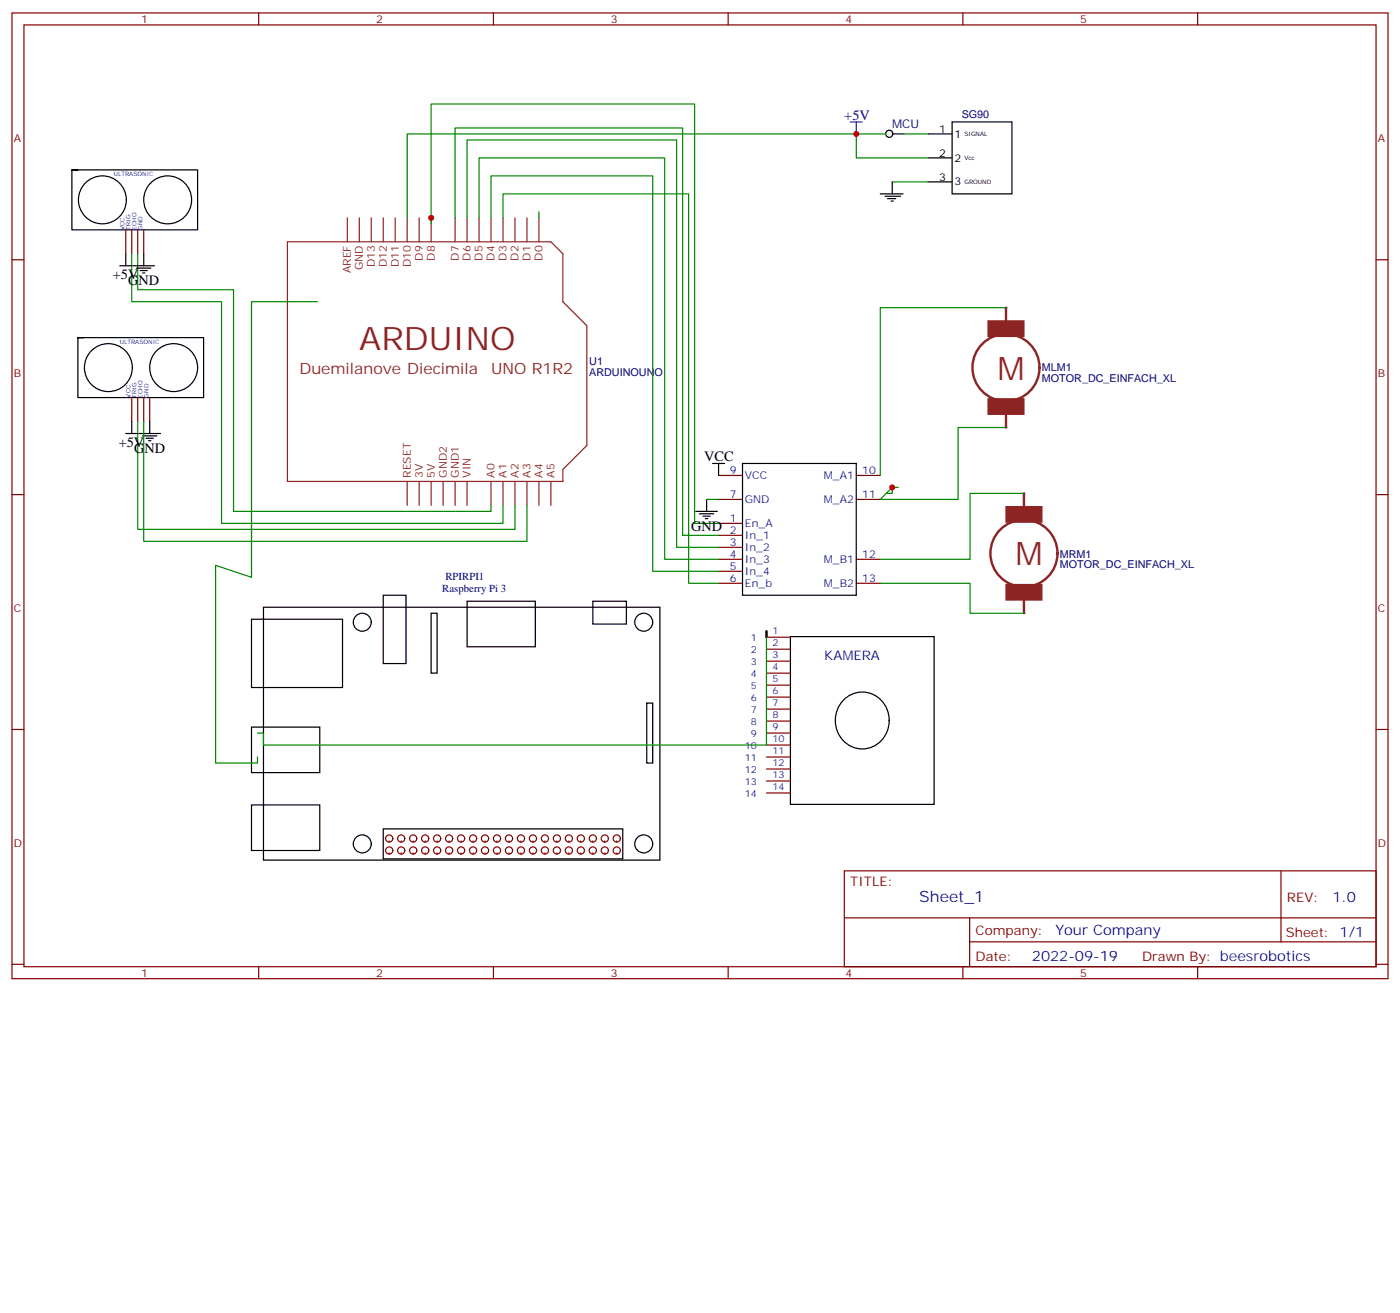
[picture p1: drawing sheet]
<svg xmlns="http://www.w3.org/2000/svg" width="412mm" height="387mm" viewBox="0 0 412 387" stroke-linecap="round" stroke-linejoin="round" font-family="sans-serif">
<g fill="none" stroke="#870000" stroke-width=".35">
<path d="M3.5 3.8h405.4v284.3h-405.4zM7.1 7.3h398.2v277.3h-398.2zM76.2 3.8v3.5M145.3 3.8v3.5M214.5 3.8v3.5M283.6 3.8v3.5M352.8 3.8v3.5M3.5 76.5h3.6M405.3 76.5h3.6M211.7 140h7M252.2 140h7.1M3.5 145.6h3.6"/>
<path d="M211.7 154.1h7M211.7 157.6h7M211.7 147h7M252.2 147h7.1M405.3 145.6h3.6M211.7 161.1h7M211.7 164.7h7M211.7 168.2h7M211.7 171.7h7M252.2 164.7h7.1M252.2 171.7h7.1M3.5 214.8h3.6"/>
<path d="M405.3 214.8h3.6M114.7 247.6v.3M114.7 251.1v.4M118.2 247.6v.3M118.2 251.1v.4M121.7 247.6v.3M121.7 251.1v.4M125.2 247.6v.3M125.2 251.1v.4M128.8 247.6v.3M128.8 251.1v.4M132.3 247.6v.3"/>
<path d="M132.3 251.1v.4M135.8 247.6v.3M135.8 251.1v.4M139.3 247.6v.3M139.3 251.1v.4M142.9 247.6v.3M142.9 251.1v.4M146.4 247.6v.3M146.4 251.1v.4M149.9 247.6v.3M149.9 251.1v.4M153.5 247.6v.3"/>
<path d="M153.5 251.1v.4M157 247.6v.3M157 251.1v.4M160.5 247.6v.3M160.5 251.1v.4M164 247.6v.3M164 251.1v.4M167.6 247.6v.3M167.6 251.1v.4M171.1 247.6v.3M171.1 251.1v.4M174.6 247.6v.3"/>
<path d="M174.6 251.1v.4M178.2 247.6v.3M178.2 251.1v.4M181.7 247.6v.3M181.7 251.1v.4M248.7 256.4h156.6v28.2h-156.6zM377.3 256.4v20.9M248.7 270.2h156.5M285.6 277.3h119.6M285.6 270.2v14.2M3.5 283.9h3.6M76.2 284.6v3.5"/>
<path d="M145.3 284.6v3.5M214.5 284.6v3.5M283.6 284.6v3.5M352.8 284.6v3.5M405.3 283.9h3.6"/>
<circle cx="114.7" cy="250.4" r="1.06"/>
<circle cx="114.7" cy="246.9" r="1.06"/>
<circle cx="118.2" cy="246.9" r="1.06"/>
<circle cx="118.2" cy="250.4" r="1.06"/>
<circle cx="121.7" cy="246.9" r="1.06"/>
<circle cx="121.7" cy="250.4" r="1.06"/>
<circle cx="125.2" cy="246.9" r="1.06"/>
<circle cx="125.2" cy="250.4" r="1.06"/>
<circle cx="128.8" cy="246.9" r="1.06"/>
<circle cx="128.8" cy="250.4" r="1.06"/>
<circle cx="132.3" cy="246.9" r="1.06"/>
<circle cx="132.3" cy="250.4" r="1.06"/>
<circle cx="135.8" cy="250.4" r="1.06"/>
<circle cx="135.8" cy="246.9" r="1.06"/>
<circle cx="139.3" cy="246.9" r="1.06"/>
<circle cx="139.3" cy="250.4" r="1.06"/>
<circle cx="142.9" cy="246.9" r="1.06"/>
<circle cx="142.9" cy="250.4" r="1.06"/>
<circle cx="146.4" cy="246.9" r="1.06"/>
<circle cx="146.4" cy="250.4" r="1.06"/>
<circle cx="149.9" cy="246.9" r="1.06"/>
<circle cx="149.9" cy="250.4" r="1.06"/>
<circle cx="153.5" cy="246.9" r="1.06"/>
<circle cx="153.5" cy="250.4" r="1.06"/>
<circle cx="157" cy="246.9" r="1.06"/>
<circle cx="157" cy="250.4" r="1.06"/>
<circle cx="160.5" cy="250.4" r="1.06"/>
<circle cx="160.5" cy="246.9" r="1.06"/>
<circle cx="164" cy="246.9" r="1.06"/>
<circle cx="164" cy="250.4" r="1.06"/>
<circle cx="167.6" cy="246.9" r="1.06"/>
<circle cx="167.6" cy="250.4" r="1.06"/>
<circle cx="171.1" cy="246.9" r="1.06"/>
<circle cx="171.1" cy="250.4" r="1.06"/>
<circle cx="174.6" cy="246.9" r="1.06"/>
<circle cx="174.6" cy="250.4" r="1.06"/>
<circle cx="178.2" cy="246.9" r="1.06"/>
<circle cx="178.2" cy="250.4" r="1.06"/>
<circle cx="181.7" cy="246.9" r="1.06"/>
<circle cx="181.7" cy="250.4" r="1.06"/>
</g>
<g fill="none" stroke="#8c2424" stroke-width=".35">
<path d="M84.7 71.2h77.6l3.5 3.5v14.1l7.1 7.1v35.3l-7.1 7v3.5h-81.1zM102.3 64.1v7.1M105.8 64.1v7.1M109.4 64.1v7.1M112.9 64.1v7.1M116.4 64.1v7.1M119.9 64.1v7.1M123.5 64.1v7.1M127 64.1v7.1M134.1 64.1v7.1M137.6 64.1v7.1M141.1 64.1v7.1"/>
<path d="M144.6 64.1v7.1M148.2 64.1v7.1M151.7 64.1v7.1M155.2 64.1v7.1M158.7 64.1v7.1M119.9 141.7v7.1M123.5 141.7v7.1M127 141.7v7.1M130.5 141.7v7.1M134.1 141.7v7.1M137.6 141.7v7.1M144.6 141.7v7.1"/>
<path d="M148.2 141.7v7.1M151.7 141.7v7.1M155.2 141.7v7.1M158.7 141.7v7.1M162.3 141.7v7.1"/>
</g>
<g fill="none" stroke="#000" stroke-width=".35">
<path d="M218.7 136.5h33.5v38.8h-33.5zM77.6 178.8h116.8v74.4h-116.8zM112.9 175.3h6.7v20.1h-6.7zM137.6 177h20.1v13.4h-20.1zM174.6 177h9.9v6.7h-9.9zM74.1 182.3h26.8v20.1h-26.8zM127 180.6h1.8v17.6h-1.8zM74.1 214.1h20.1v13.4h-20.1zM190.5 207h1.8v17.6h-1.8zM74.1 237h20.1v13.4h-20.1zM112.9 244.1h70.5v8.8h-70.5z"/>
<circle cx="106.7" cy="183.2" r="2.65"/>
<circle cx="189.6" cy="183.2" r="2.65"/>
<circle cx="106.7" cy="248.5" r="2.65"/>
<circle cx="189.6" cy="248.5" r="2.65"/>
</g>
<circle cx="301.6" cy="162.9" r="9.9" fill="none" stroke="#8c2424" stroke-width=".71"/>
<g fill="#8c2424" stroke="#8c2424" stroke-width=".35">
<path d="M296.3 149.2h10.6v4.5h-10.6z"/>
<path d="M296.3 172.1h10.6v4.6h-10.6z"/>
</g>
<g fill="#8c2424">
<circle cx="301.6" cy="180.6" r=".18"/>
<circle cx="301.6" cy="145.3" r=".18"/>
</g>
<g fill="none" stroke="#8c2424" stroke-width=".71">
<path d="M301.6 145.3v7M301.6 173.5v7.1"/>
<circle cx="296.3" cy="108.2" r="9.9"/>
</g>
<g fill="#8c2424" stroke="#8c2424" stroke-width=".35">
<path d="M291 94.5h10.6v4.6h-10.6z"/>
<path d="M291 117.4h10.6v4.6h-10.6z"/>
</g>
<g fill="#8c2424">
<circle cx="296.3" cy="125.9" r=".18"/>
<circle cx="296.3" cy="90.6" r=".18"/>
</g>
<path d="M296.3 90.6v7M296.3 118.8v7.1" fill="none" stroke="#8c2424" stroke-width=".71"/>
<g fill="none" stroke="#008700" stroke-width=".35">
<path d="M38.8 74.7v14.1h26.5v65.3h82.9v-5.3M40.6 74.7v10.6h28.2v65.3h75.8v-1.8M127 65.9v-35.3h77.6v123.5h7.1M134.1 64.1v-26.4h67v119.9h10.6M137.6 64.1v-22.9h61.7v119.9h12.4M141.1 64.1v-17.6h54.7v118.2h15.9M144.6 64.1v-12.3h47.7v116.4h19.4M148.2 64.1v-7h54.6v114.6h8.9M158.7 62.4v1.7M296.3 90.6h-37v49.4M40.6 124.1v31.8h111.1v-7.1M42.3 124.1v35.3h112.9v-10.6"/>
<path d="M296.3 125.9h-14.1v21.1h-22.9l3.5-3.5M208.1 147h3.6M264.6 143.5h-1.8v1.8h-1.7M301.6 145.3h-15.8v19.4h-26.5M259.3 171.7h26.5v8.9h15.8"/>
</g>
<g fill="none" stroke="#000" stroke-width=".35">
<path d="M262.8 39.4h3.5M273.4 39.4h7.1M280.5 35.9h17.6v21.2h-17.6zM21.2 50h37v17.7h-37v-17.7h1.7M273.4 46.5h7.1M273.4 53.6h7.1M35.3 78.2h3.5M37 74.7v3.5M39.2 78.2h6.3M40.2 79h4.2M41.3 79.7h2.1M42.3 74.7v3.5"/>
<path d="M22.9 99.4h37.1v17.7h-37.1v-17.7h1.8M42 80.4h.7M37 127.6h3.6M38.8 124.1v3.5M40.9 127.6h6.4M42 128.3h4.2M43 129h2.2M43.7 129.8h.7M44.1 124.1v3.5M209.9 136.5h3.5M211.7 136.5v3.5M205 150.6h6.3"/>
<path d="M206 151.3h4.3M207.1 152h2.1M207.8 152.7h.7M208.1 147v3.6"/>
<circle cx="30.2" cy="58.8" r="7.1"/>
<circle cx="49.4" cy="58.8" r="7.1"/>
<circle cx="31.9" cy="108.2" r="7.1"/>
<circle cx="51.2" cy="108.2" r="7.1"/>
</g>
<path d="M37 67.7v7M38.8 67.7v7M40.6 67.7v7M42.3 67.7v7M38.8 117.1v7M40.6 117.1v7M42.3 117.1v7M44.1 117.1v7" fill="none" stroke="#870000" stroke-width=".35"/>
<circle cx="261.9" cy="39.4" r="1.06" fill="#f0f0f0" stroke="#000" stroke-width=".35"/>
<path d="M250.5 35.9h3.5M252.2 35.9v3.5" fill="none" stroke="#00f" stroke-width=".35"/>
<path d="M259.3 57.1h6.7M260.7 57.8h4.6M261.4 58.5h2.5M262.5 59.2h.7M262.8 53.6v3.5M232.8 187.4h42.4v49.4h-42.4zM248.4 206.2a7.9 7.9 0 0 1 9.4-1.5 7.9 7.9 0 0 1 4.1 8.6 7.9 7.9 0 0 1-8.5 7.2 7.9 7.9 0 0 1-7.3-8.4 8.6 8.6 0 0 1 2.3-5.9z" fill="none" stroke="#000" stroke-width=".35"/>
<path d="M252.2 39.4v7.1h21.2M261.1 39.4h-141.2v24.7M266.3 39.4h7.1M262.8 53.6h10.6M93.5 88.8h-19.4v81.2l-10.6-3.6v58.2h12.3v-1.7M225.8 187.6v31.8h-148.2v-3.6h-1.8" fill="none" stroke="#008700" stroke-width=".35"/>
<path d="M225.8 185.8v1.8" fill="none" stroke="#000" stroke-width=".71"/>
<g fill="none" stroke="#870000" stroke-width=".35">
<path d="M225.8 187.6h7M225.8 191.1h7M225.8 194.7h7M225.8 198.2h7M225.8 201.7h7M225.8 205.2h7M225.8 208.8h7M225.8 212.3h7M225.8 215.8h7M225.8 219.4h7M225.8 222.9h7M225.8 226.4h7"/>
<path d="M225.8 229.9h7M225.8 233.5h7"/>
</g>
<g fill="#c00">
<circle cx="262.8" cy="143.5" r=".88"/>
<circle cx="127" cy="64.1" r=".88"/>
<circle cx="252.2" cy="39.4" r=".88"/>
</g>
<g font-size="9.5" fill="#8d2323">
<text x="105.8" y="102.9">ARDUINO</text>
<text x="293.9" y="111.8">M</text>
<text x="299.2" y="166.4">M</text>
</g>
<g font-size="4.6" fill="#8d2323">
<text x="88.2" y="110">Duemilanove Diecimila</text>
<text x="144.6" y="110">UNO R1R2</text>
</g>
<text font-size="4.6" fill="#00f" x="270.8" y="265.4">Sheet_1</text>
<text font-size="4.2" fill="#000080" x="248.7" y="35.2">+5V</text>
<g font-size="4.2">
<text x="33.2" y="82.1">+5V</text>
<text x="37.7" y="83.9">GND</text>
<text x="35" y="131.5">+5V</text>
<text x="39.5" y="133.3">GND</text>
<text x="207.4" y="135.7">VCC</text>
<text x="203.6" y="156.2">GND</text>
</g>
<g font-size="4.2" fill="#00f">
<text x="392.5" y="265.7">1.0</text>
<text x="310.9" y="275.2">Your Company</text>
<text x="304" y="283">2022-09-19</text>
</g>
<text font-size="3.9" fill="#00f" x="242.8" y="194.3">KAMERA</text>
<g font-size="3.9" fill="#800">
<text x="250.5" y="261">TITLE:</text>
<text x="379.1" y="265.7">REV:</text>
<text x="287.4" y="275.2">Company:</text>
<text x="378.7" y="275.8">Sheet: 1/1</text>
<text x="287.4" y="282.9">Date:</text>
<text x="336.4" y="282.9">Drawn By: beesrobotics</text>
</g>
<text font-size="3.5" fill="#000080" x="262.8" y="37.7">MCU</text>
<g font-size="3.2" fill="#800">
<text x="41.6" y="6.8">1</text>
<text x="110.8" y="6.8">2</text>
<text x="179.9" y="6.8">3</text>
<text x="249.1" y="6.8">4</text>
<text x="318.2" y="6.8">5</text>
<text x="4.1" y="41.9">A</text>
<text x="405.9" y="41.9">A</text>
<text x="4.1" y="111.1">B</text>
<text x="405.9" y="111.1">B</text>
<text x="4.1" y="180.2">C</text>
<text x="405.9" y="180.2">C</text>
<text x="4.1" y="249.3">D</text>
<text x="405.9" y="249.3">D</text>
<text x="41.6" y="287.6">1</text>
<text x="110.8" y="287.6">2</text>
<text x="179.9" y="287.6">3</text>
<text x="249.1" y="287.6">4</text>
<text x="318.2" y="287.6">5</text>
</g>
<g font-size="3.2" fill="#000080">
<text x="283.3" y="34.7">SG90</text>
<text x="173.6" y="107.4">U1</text>
<text x="173.6" y="110.8">ARDUINOUNO</text>
<text x="306.9" y="112.6">MOTOR_DC_EINFACH_XL</text>
<text x="306.9" y="109.2">MLM1</text>
<text x="312.2" y="167.3">MOTOR_DC_EINFACH_XL</text>
<text x="312.2" y="164.2">MRM1</text>
<text x="131.2" y="170.8">RPIRPI1</text>
<text x="130.3" y="174.2">Raspberry Pi 3</text>
</g>
<g font-size="3.2">
<text x="276.7" y="39.1">1</text>
<text x="281.2" y="40.5">1</text>
<text x="276.7" y="46.1">2</text>
<text x="281.2" y="47.6">2</text>
<text x="276.7" y="53.2">3</text>
<text x="281.2" y="54.6">3</text>
</g>
<g font-size="3.2" fill="#8d2323">
<text x="124.5" y="76.7" transform="rotate(-90 124.5 76.7)">D9</text>
<text x="128.1" y="76.7" transform="rotate(-90 128.1 76.7)">D8</text>
<text x="135.1" y="76.7" transform="rotate(-90 135.1 76.7)">D7</text>
<text x="138.6" y="76.7" transform="rotate(-90 138.6 76.7)">D6</text>
<text x="142.2" y="76.7" transform="rotate(-90 142.2 76.7)">D5</text>
<text x="145.7" y="76.7" transform="rotate(-90 145.7 76.7)">D4</text>
<text x="149.2" y="76.7" transform="rotate(-90 149.2 76.7)">D3</text>
<text x="152.8" y="76.7" transform="rotate(-90 152.8 76.7)">D2</text>
<text x="156.3" y="76.7" transform="rotate(-90 156.3 76.7)">D1</text>
<text x="159.8" y="76.7" transform="rotate(-90 159.8 76.7)">D0</text>
<text x="103.4" y="80.5" transform="rotate(-90 103.4 80.5)">AREF</text>
<text x="106.9" y="79.5" transform="rotate(-90 106.9 79.5)">GND</text>
<text x="110.4" y="78.7" transform="rotate(-90 110.4 78.7)">D13</text>
<text x="113.9" y="78.7" transform="rotate(-90 113.9 78.7)">D12</text>
<text x="117.5" y="78.7" transform="rotate(-90 117.5 78.7)">D11</text>
<text x="121" y="78.7" transform="rotate(-90 121 78.7)">D10</text>
<text x="121" y="140.7" transform="rotate(-90 121 140.7)">RESET</text>
<text x="124.5" y="140.7" transform="rotate(-90 124.5 140.7)">3V</text>
<text x="128.1" y="140.7" transform="rotate(-90 128.1 140.7)">5V</text>
<text x="131.6" y="140.7" transform="rotate(-90 131.6 140.7)">GND2</text>
<text x="135.1" y="140.7" transform="rotate(-90 135.1 140.7)">GND1</text>
<text x="138.6" y="140.7" transform="rotate(-90 138.6 140.7)">VIN</text>
<text x="145.7" y="140.7" transform="rotate(-90 145.7 140.7)">A0</text>
<text x="149.2" y="140.7" transform="rotate(-90 149.2 140.7)">A1</text>
<text x="152.8" y="140.7" transform="rotate(-90 152.8 140.7)">A2</text>
<text x="156.3" y="140.7" transform="rotate(-90 156.3 140.7)">A3</text>
<text x="159.8" y="140.7" transform="rotate(-90 159.8 140.7)">A4</text>
<text x="163.3" y="140.7" transform="rotate(-90 163.3 140.7)">A5</text>
</g>
<g font-size="3.2" fill="#00f">
<text x="214.9" y="139.6">9</text>
<text x="219.4" y="141">VCC</text>
<text x="242.7" y="141">M_A1</text>
<text x="254" y="139.6">10</text>
<text x="214.9" y="146.7">7</text>
<text x="219.4" y="148.1">GND</text>
<text x="242.7" y="148.1">M_A2</text>
<text x="254" y="146.7">11</text>
<text x="214.9" y="153.7">1</text>
<text x="219.4" y="155.2">En_A</text>
<text x="214.9" y="157.3">2</text>
<text x="214.9" y="160.8">3</text>
<text x="219.4" y="158.7">In_1</text>
<text x="214.9" y="164.3">4</text>
<text x="214.9" y="167.9">5</text>
<text x="219.4" y="162.2">In_2</text>
<text x="219.4" y="165.7">In_3</text>
<text x="242.7" y="165.7">M_B1</text>
<text x="254" y="164.3">12</text>
<text x="214.9" y="171.4">6</text>
<text x="219.4" y="169.3">In_4</text>
<text x="219.4" y="172.8">En_b</text>
<text x="242.7" y="172.8">M_B2</text>
<text x="254" y="171.4">13</text>
</g>
<g font-size="2.8" fill="#00f">
<text x="221.2" y="188.8">1</text>
<text x="227.5" y="186.7">1</text>
<text x="227.5" y="190.3">2</text>
<text x="221.2" y="192.4">2</text>
<text x="221.2" y="195.9">3</text>
<text x="227.5" y="193.8">3</text>
<text x="227.5" y="197.3">4</text>
<text x="221.2" y="199.4">4</text>
<text x="221.2" y="203">5</text>
<text x="227.5" y="200.8">5</text>
<text x="221.2" y="206.5">6</text>
<text x="227.5" y="204.4">6</text>
<text x="227.5" y="207.9">7</text>
<text x="221.2" y="210">7</text>
<text x="221.2" y="213.5">8</text>
<text x="227.5" y="211.4">8</text>
<text x="227.5" y="214.9">9</text>
<text x="219.4" y="220.6">10</text>
<text x="221.2" y="217.1">9</text>
<text x="227.5" y="218.5">10</text>
<text x="219.4" y="224.1">11</text>
<text x="219.4" y="227.6">12</text>
<text x="227.5" y="222">11</text>
<text x="227.5" y="225.5">12</text>
<text x="219.4" y="231.2">13</text>
<text x="227.5" y="229.1">13</text>
<text x="227.5" y="232.6">14</text>
<text x="219.4" y="234.7">14</text>
</g>
<g font-size="1.8">
<text x="284.1" y="40.2">SIGNAL</text>
<text x="284.1" y="47.2">Vcc</text>
<text x="284.1" y="54.3">GROUND</text>
</g>
<g font-size="1.8" fill="#00f">
<text x="33.5" y="51.8">ULTRASONIC</text>
<text x="36.7" y="67.7" transform="rotate(-90 36.7 67.7)">VCC</text>
<text x="38.5" y="67.7" transform="rotate(-90 38.5 67.7)">TRIG</text>
<text x="40.2" y="67.7" transform="rotate(-90 40.2 67.7)">ECHO</text>
<text x="42" y="67.7" transform="rotate(-90 42 67.7)">GND</text>
<text x="35.3" y="101.2">ULTRASONIC</text>
<text x="38.5" y="117.1" transform="rotate(-90 38.5 117.1)">VCC</text>
<text x="40.2" y="117.1" transform="rotate(-90 40.2 117.1)">TRIG</text>
<text x="42" y="117.1" transform="rotate(-90 42 117.1)">ECHO</text>
<text x="43.7" y="117.1" transform="rotate(-90 43.7 117.1)">GND</text>
</g>
</svg>
